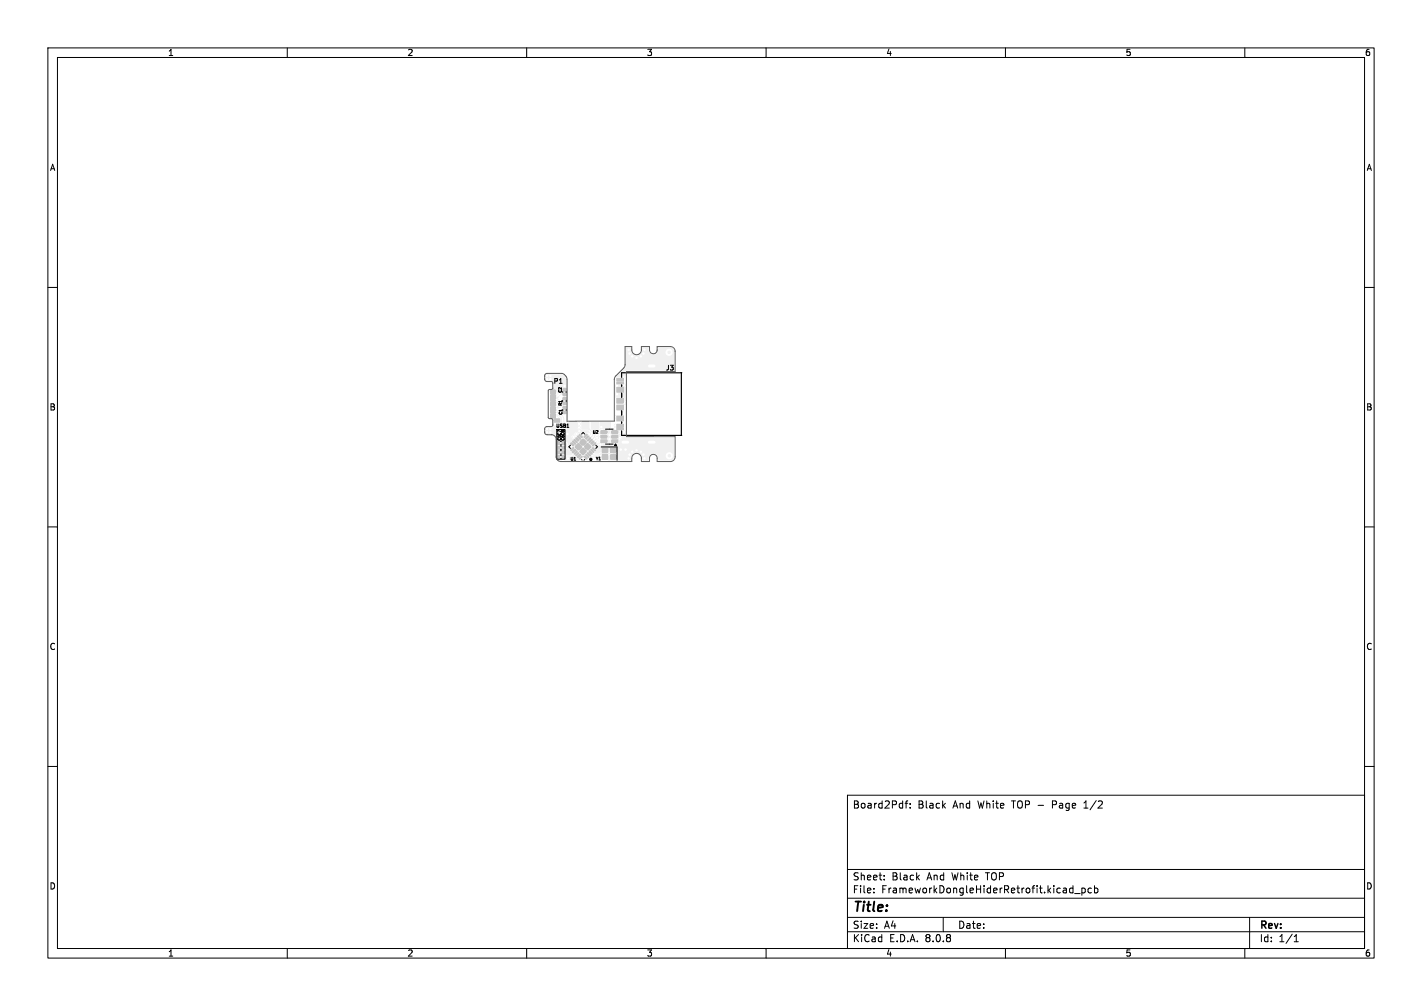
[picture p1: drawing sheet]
<svg xmlns="http://www.w3.org/2000/svg" width="297mm" height="210mm" viewBox="0 0 297 210" stroke-linecap="round" stroke-linejoin="round" font-family="sans-serif">
<g fill="none" stroke="#000" stroke-width=".21">
<path d="M10 10h277v190h-277zM12 12h273v186h-273zM60 10v2M110 10v2M160 10v2M210 10v2M260 10v2M10 60h2M285 60h2M10 110h2M285 110h2M10 160h2"/>
<path d="M177 166h108v32h-108zM189 167.7h.6M189.6 167.2l-.4 .2v1.3M190.1 168.6v.1M190.1 167.8v.1M226.4 168.7h.8M226.7 167.4l-.3 .2M285 160h2M60 198v2M110 198v2M160 198v2M177 194.5h108"/>
<path d="M177 191.5h108M177 187.5h108M177 181.5h108M182.5 186.3v.1M182.5 185.5v.1M184.7 183.6v.1M184.7 182.8v.1M197 191.5v3M210 198v2M223.5 186.3l.2 .1 .4-.1M224.1 184.9v1.5M224.1 185.5l-.4-.1-.2 .1"/>
<path d="M224.5 186.5h1.1M226 185.5l.4-.1 .3 .3-.2 .6h-.5M226 185.4v1.5M228 185.5l-.5-.1-.3 .3 .2 .6h.6M228.6 185.5l.4-.1 .3 .3-.1 .6h-.6M228.6 184.9v1.5M260 198v2M261 191.5v6.5M270.3 196.6h.9M270.3 195.5l.4-.4v1.5"/>
</g>
<g fill="#f0f0f0" stroke="#f0f0f0" stroke-width=".21">
<path d="M117.4 93.2h.5v.5h-.5z"/>
<path d="M116.4 93.2h.5v.5h-.5z"/>
<path d="M117.6 82.1h.6v.5h-.6z"/>
<path d="M117.6 81.1h.6v.5h-.6z"/>
<path d="M117.4 92.2h.5v.6h-.5z"/>
<path d="M116.4 92.2h.5v.6h-.5z"/>
<path d="M127.5 93.5h1.2v1h-1.2z"/>
<path d="M125.8 93.5h1.1v1h-1.1z"/>
<path d="M125.8 94.9h1.1v1h-1.1z"/>
<path d="M127.5 94.9h1.2v1h-1.2z"/>
<path d="M126 88.1h1.5v1.5h-1.5z"/>
<path d="M123.5 88.1h1.5v1.5h-1.5z"/>
<path d="M121.5 88.1h1.5v1.5h-1.5z"/>
<path d="M119 88.1h1.5v1.5h-1.5z"/>
<path d="M117.4 94.2h.5v.5h-.5z"/>
<path d="M116.4 94.2h.5v.5h-.5z"/>
<path d="M127.8 91.8h1.2l.1 .5-1.3 .1z"/>
<path d="M127.8 90.9h1.2l.1 .5h-1.3z"/>
<path d="M127.8 89.9h1.2l.1 .5-1.3 .1z"/>
<path d="M125.5 89.9h1.2l.1 .5-1.2 .1z"/>
<path d="M125.5 90.9h1.2l.1 .5h-1.2z"/>
<path d="M125.5 91.8h1.2l.1 .5-1.2 .1z"/>
<path d="M122 95.3l.1-.1 .5 .6-.1 .1z"/>
<path d="M122.4 94.9l.6 .4-.1 .2-.6-.5z"/>
<path d="M122.8 94.5l.5 .5v.2l-.6-.5z"/>
<path d="M123 94.2l.2-.1 .5 .6-.2 .1z"/>
<path d="M123.5 93.8l.6 .5-.1 .2-.6-.5z"/>
<path d="M123.8 93.4l.6 .5-.1 .2-.6-.5z"/>
<path d="M123.7 92.9l.5-.5 .2 .1-.5 .6z"/>
<path d="M123.9 92.1l.2 .1-.6 .6-.1-.2z"/>
<path d="M123 92.2l.5-.5 .2 .1-.5 .6z"/>
<path d="M122.7 91.9l.5-.5 .2 .1-.6 .6z"/>
<path d="M122.3 91.5l.5-.5 .2 .1-.5 .6z"/>
<path d="M122.5 90.7l.1 .1-.5 .5-.1-.1z"/>
<path d="M121 90.7l.6 .5-.1 .1-.5-.5z"/>
<path d="M120.6 91.1l.2-.1 .5 .6-.2 .1z"/>
<path d="M120.2 91.5l.2-.1 .5 .6h-.2z"/>
<path d="M119.9 91.8l.2-.1 .5 .6-.2 .1z"/>
<path d="M119.6 92.1l.6 .5-.1 .2-.6-.5z"/>
<path d="M119.2 92.5l.2-.1 .5 .6-.2 .1z"/>
<path d="M119.2 93.9l.5-.5 .2 .1-.6 .6z"/>
<path d="M119.5 94.3l.6-.5 .1 .1-.5 .6z"/>
<path d="M119.9 94.6l.5-.5 .2 .2-.5 .5z"/>
<path d="M120.7 94.5l.2 .2-.5 .5-.2-.2z"/>
<path d="M120.6 95.3l.5-.5 .2 .2-.5 .5z"/>
<path d="M121 95.7l.5-.5 .1 .1-.5 .6z"/>
<path d="M119.9 93.3l1.9-1.9 1.9 1.9-1.9 1.9z"/>
<path d="M115 86.9h1v.4h-1z"/>
<path d="M115 86.4h1v.4h-1z"/>
<path d="M115 85.9h1v.4h-1z"/>
<path d="M115 85.4h1v.4h-1z"/>
<path d="M115 84.9h1v.4h-1z"/>
<path d="M115 84.4h1v.4h-1z"/>
<path d="M115 83.9h1v.4h-1z"/>
<path d="M115 83.4h1v.4h-1z"/>
<path d="M115 82.9h1v.4h-1z"/>
<path d="M115 82.4h1v.4h-1z"/>
<path d="M115 81.9h1v.4h-1z"/>
<path d="M115 81.4h1v.4h-1z"/>
<path d="M115.8 87.4h1.1v.7h-1.1z"/>
<path d="M128.8 86.9h1.4v1h-1.4z"/>
<path d="M128.8 84.6h1.4v1h-1.4z"/>
<path d="M128.8 83.2h1.4v1h-1.4z"/>
<path d="M128.8 80.9h1.4v1h-1.4z"/>
<path d="M128.8 79h1.4v.4h-1.4z"/>
<path d="M128.8 79.7h1.4v.4h-1.4z"/>
<path d="M128.8 88.6h1.4v.4h-1.4z"/>
<path d="M128.8 89.3h1.4v.4h-1.4z"/>
<path d="M117.6 83h.6v.4h-.6z"/>
<path d="M117.6 84h.6v.5h-.6z"/>
<path d="M117.6 85.8h.6v.5h-.6z"/>
<path d="M117.6 84.9h.6v.5h-.6z"/>
<path d="M117.4 95.1h.5v.6h-.5z"/>
<path d="M116.4 95.1h.5v.6h-.5z"/>
<circle cx="139.8" cy="73.6" r=".25"/>
<circle cx="139.8" cy="95.2" r=".25"/>
</g>
<path d="M135.5 76.4h1.2M130 92.3h1.2M135.5 92.3h1.2" fill="none" stroke="#f0f0f0" stroke-width="1.3"/>
<g fill="#ececec" stroke="#ececec" stroke-width=".21">
<circle cx="132.9" cy="94" r=".23"/>
<circle cx="134.4" cy="94.9" r=".23"/>
<circle cx="131.3" cy="95.7" r=".22"/>
<circle cx="133.9" cy="94.3" r=".22"/>
<circle cx="134.6" cy="95.7" r=".22"/>
<circle cx="131.5" cy="94.9" r=".22"/>
<circle cx="132.1" cy="94.3" r=".23"/>
<circle cx="134.4" cy="73.8" r=".23"/>
<circle cx="133.8" cy="74.4" r=".22"/>
<circle cx="134.6" cy="73" r=".22"/>
<circle cx="131.3" cy="73" r=".22"/>
<circle cx="131.5" cy="73.8" r=".22"/>
<circle cx="132" cy="74.4" r=".22"/>
<circle cx="132.9" cy="74.7" r=".22"/>
<circle cx="121" cy="90" r=".22"/>
<circle cx="117.9" cy="80.5" r=".23"/>
<circle cx="116.6" cy="85.6" r=".23"/>
<circle cx="128.7" cy="87.6" r=".23"/>
<circle cx="118.9" cy="93.5" r=".23"/>
<circle cx="128.7" cy="87" r=".22"/>
<circle cx="125.2" cy="90.8" r=".22"/>
<circle cx="120.9" cy="89.3" r=".23"/>
<circle cx="120.9" cy="88.5" r=".23"/>
<circle cx="125.6" cy="89.1" r=".23"/>
<circle cx="116.9" cy="82.2" r=".22"/>
<circle cx="116.5" cy="82.5" r=".22"/>
<circle cx="128" cy="93" r=".23"/>
<circle cx="121" cy="93.8" r=".22"/>
<circle cx="116.2" cy="87.1" r=".23"/>
<circle cx="130.6" cy="93.8" r=".23"/>
<circle cx="122.6" cy="93.8" r=".22"/>
<circle cx="117.9" cy="84.7" r=".22"/>
<circle cx="128.9" cy="82.3" r=".22"/>
<circle cx="127.3" cy="90.8" r=".22"/>
<circle cx="121.8" cy="93.1" r=".22"/>
<circle cx="127.3" cy="91.7" r=".23"/>
<circle cx="114.2" cy="78.4" r=".23"/>
<circle cx="114.9" cy="78.4" r=".23"/>
<circle cx="114.9" cy="89.5" r=".23"/>
<circle cx="114.2" cy="90.2" r=".23"/>
<circle cx="129.6" cy="93.8" r=".23"/>
<circle cx="118.6" cy="95.7" r=".22"/>
<circle cx="121.8" cy="94.5" r=".22"/>
<circle cx="114.2" cy="79.1" r=".23"/>
<circle cx="114.2" cy="89.5" r=".23"/>
<circle cx="114.9" cy="79.1" r=".23"/>
<circle cx="118.5" cy="90.6" r=".22"/>
<circle cx="114.9" cy="90.2" r=".23"/>
<circle cx="128.9" cy="80.6" r=".22"/>
<circle cx="130.3" cy="80.4" r=".22"/>
<circle cx="115.9" cy="88.5" r=".23"/>
<circle cx="116.5" cy="84.6" r=".22"/>
<circle cx="119.8" cy="91.2" r=".22"/>
<circle cx="130.1" cy="78.7" r=".22"/>
<circle cx="116.5" cy="89.7" r=".23"/>
<circle cx="128.6" cy="89.5" r=".22"/>
<circle cx="116.6" cy="83.7" r=".22"/>
<circle cx="120.4" cy="90.6" r=".23"/>
<circle cx="117.5" cy="89.6" r=".22"/>
<circle cx="128.6" cy="88.8" r=".22"/>
<circle cx="121.9" cy="90.7" r=".22"/>
<circle cx="125.2" cy="90" r=".22"/>
<circle cx="124.7" cy="91.4" r=".23"/>
<circle cx="125.4" cy="92.8" r=".22"/>
<circle cx="123.1" cy="90.5" r=".22"/>
<circle cx="124.9" cy="92.3" r=".22"/>
<circle cx="130.4" cy="84.2" r=".22"/>
<circle cx="130.4" cy="90.2" r=".23"/>
<circle cx="129.9" cy="85.9" r=".23"/>
<circle cx="129.5" cy="91.3" r=".22"/>
</g>
<path d="M115.5 85.6h1.5M116.6 85.6h.1M116.8 82.2l-.3 .4-.1 .5h-.9M117.6 82.2l.3 .1M117.6 86l.3 .1" fill="none" stroke="#f0f0f0" stroke-width=".38"/>
<g fill="none" stroke="#f0f0f0" stroke-width=".21">
<path d="M129.5 79.9l.6 .1 .2 .4M130.1 78.7v.5h-.6M115.5 86.6l1.1 .1 .6 .5v1l-.4 .5M115.5 86.1h1.1l.6 .4M115.5 84.6h1M116.5 84.6h.1M116.6 83.7l-.4 .4h-.7M117.2 84.7l-.3 .4h-1.4M117.4 86.7l.3 .4 .1 .9 .2 .4M117.6 92.5l.7 .1 .2 .9h.6l.4 .3M117.9 83.2l-.4 .4M119.8 91.2l.4 .1 .4 .4"/>
<path d="M120.4 90.6l.5 .8M121.9 90.7l.4 .3M122.3 88.8l1.3 1.3M123 94.8l.7 .6h2.6M123.1 90.5l-.1 .5-.3 .4M123.8 90.7l-.8 1M124.3 88.9l-.1 2.1-.8 1.1M124.7 91.4l-1 1M124.8 92.3l-.3 .1-.4 .4M125.2 90.8l.4 .3 .5 .1M125.2 90l.4 .2h.5M126.1 92.1h.1"/>
<path d="M126.1 92.1a.7 .7 0 0 0-.7 .7M128.1 94l-.8 .7h-1.7l-.5 .3h-1.1l-.6-.5M128.4 90.2h2M128.5 89.5h.1M128.5 88.8h1M128.6 89.5h.9M129.5 91.4l-.6 .5-.5 .2M129.5 83.7h.4l.5 .5M129.5 85.1l.4 .3v.5"/>
</g>
<path d="M117.9 85.1h.1M117.9 84.3h.1M117.9 84.3v.8" fill="none" stroke="#f0f0f0" stroke-width=".6"/>
<g fill="#f0f0f0">
<path d="M125.3 88.2l2.2-.1v1.4h-2.2z"/>
<path d="M128.5 86.7h1.7v1.2h-1.6z"/>
<path d="M114.1 89.3l1.2-.1a.66 .66 0 0 1 1-.2l-.1 .2a.5 .5 0 0 0 .1 .8 .5 .5 0 0 0 .7-.2 .98 .98 0 0 0 1.5-.5l-.2-1.2h2.2l.2 .7a.53 .53 0 0 0-.1 .7 .53 .53 0 0 0 .7 .1l.1 .2h1.4l.2 .2a.67 .67 0 0 1-1.1 .3l-.3 .1a.29 .29 0 0 1-.2 .2 .29 .29 0 0 1-.3-.2l-.2 .1a.5 .5 0 0 0-.6-.3 .5 .5 0 0 0-.4 .6 .48 .48 0 0 0-.5 .3 .48 .48 0 0 0 .3 .6l-.7 .8 .3 .6h-.6a.75 .75 0 0 0-.6-.9l-.2-.2h-.4l-.3 .2 .1 .7-.2 .5v2.3a.2 .2 0 0 1 .3 .2 .2 .2 0 0 1-.2 .2 .79 .79 0 0 1-.8-.8v-3.5a1.19 1.19 0 0 0-1.2-1.3h-1.2z"/>
<path d="M118.2 95.4l1.1-.1 .5-.3 .9 .8 .2 .3h-3z"/>
<path d="M127 89.8h.5v.7l.3 .2h1.1l.4-.2 1.3 .1v.6l.2 .2h10v3.9a.8 .8 0 0 1-.8 .8h-2.5l-.2-.9h1.7a.76 .76 0 0 0 1.1 .6 .76 .76 0 0 0 .2-1.2 .76 .76 0 0 0-1.2 .4l-.1 .2h-1.7a1 1 0 0 0-1.1-.5 1 1 0 0 0-.7 .9l-.1 .5h-1.2v-.4a1.2 1.2 0 0 0-1.2-1.3 1.2 1.2 0 0 0-1.2 1.3l-.1 .4h-4.7v-1.1l.9-.4 .9-.1v-1l-1.3-.1-.1 .8-.2 .2h-1.6l-.5 .3h-.9l.4-.7-.5-.8 .5-.5h.3a.49 .49 0 0 0 .6 .5 .49 .49 0 0 0 .4-.6l.9-.1 .2-.6h.5v.5l.3 .2h1.1l.3-.1a.76 .76 0 0 1 .6-.9 .44 .44 0 0 0-.2-.7 .44 .44 0 0 0-.6 .5l-.2 .2h-1l-.3 .3h-.5l-.1-.3 .1-.3-.1-.6z"/>
<path d="M120.1 93l1.3-1.3a.37 .37 0 0 1 .4-.3 .37 .37 0 0 1 .4 .3l1.1 1.2a.37 .37 0 0 1 .3 .4 .37 .37 0 0 1-.3 .3l-1 1.1a.44 .44 0 0 1-.3 .4 .44 .44 0 0 1-.5-.2l-1.4-1.4-.2-.2z"/>
<path d="M114.7 87h1.9l.3 .3v.8l-.5 .5-.2-.4-.5-.1v-.4a.47 .47 0 0 0-.5-.5h-.4z"/>
<path d="M117.7 83.8l.2-.1h.3v1.9h-.4l-.4-.3z"/>
<path d="M128.5 80.3l1.3 .1a.63 .63 0 0 0 .8 .5v2.8l-.1 .1-.2-.8h-1.8z"/>
<path d="M114.1 78.2h3.3l.8 .7v2.9h-1.5l-.4 .4-.2-.5h-1.4v-.2h.5a.47 .47 0 0 0 .5-.5l-.1-1.3-.3-.2-1.3-.1z"/>
<path d="M130.8 72.6h.9l.1 .4a1.2 1.2 0 0 0 1.2 1.3 1.2 1.2 0 0 0 1.2-1.3v-.4h1.2l.1 .4a1 1 0 0 0 .7 1 1 1 0 0 0 1.1-.4h1.7a.75 .75 0 0 0 1.1 .6 .75 .75 0 0 0 .1-1.2 .75 .75 0 0 0-1.2 .4v.2h-1.7l.2-1h2.5a.8 .8 0 0 1 .8 .8l-.1 4h-9.9l-.2 .1v1a.55 .55 0 0 0-.6-.2 .55 .55 0 0 0-.4 .5h-.8l-.1-.1 2-2.1z"/>
<path d="M117.4 93.2l.5-.1a1.38 1.38 0 0 0 1.1 .9l.3 .3 .7-.5 .2 .1-.9 1.2h-1.1l-.3 .6-.5 .1-.1-.3z"/>
</g>
<g fill="#fff" stroke="#fff" stroke-width=".21">
<circle cx="133" cy="94" r=".15"/>
<circle cx="134.4" cy="94.9" r=".15"/>
<circle cx="131.3" cy="95.7" r=".15"/>
<circle cx="133.9" cy="94.3" r=".15"/>
<circle cx="134.6" cy="95.7" r=".15"/>
<circle cx="131.5" cy="94.9" r=".15"/>
<circle cx="132" cy="94.3" r=".15"/>
<circle cx="134.4" cy="73.8" r=".15"/>
<circle cx="133.8" cy="74.4" r=".15"/>
<circle cx="134.6" cy="73" r=".15"/>
<circle cx="131.3" cy="73" r=".15"/>
<circle cx="131.5" cy="73.8" r=".15"/>
<circle cx="132" cy="74.4" r=".15"/>
<circle cx="133" cy="74.7" r=".15"/>
<circle cx="121" cy="90" r=".15"/>
<circle cx="117.9" cy="80.5" r=".15"/>
<circle cx="116.6" cy="85.6" r=".15"/>
<circle cx="128.7" cy="87.6" r=".15"/>
<circle cx="119" cy="93.5" r=".15"/>
<circle cx="128.7" cy="87" r=".15"/>
<circle cx="125.2" cy="90.8" r=".15"/>
<circle cx="121" cy="89.2" r=".15"/>
<circle cx="121" cy="88.5" r=".15"/>
<circle cx="125.6" cy="89.2" r=".15"/>
<circle cx="116.9" cy="82.2" r=".15"/>
<circle cx="116.5" cy="82.5" r=".15"/>
<circle cx="128" cy="93" r=".15"/>
<circle cx="121" cy="93.8" r=".15"/>
<circle cx="116.3" cy="87.2" r=".15"/>
<circle cx="130.7" cy="93.9" r=".15"/>
<circle cx="122.6" cy="93.8" r=".15"/>
<circle cx="117.9" cy="84.7" r=".15"/>
<circle cx="128.9" cy="82.3" r=".15"/>
<circle cx="127.3" cy="90.7" r=".15"/>
<circle cx="121.8" cy="93.1" r=".15"/>
<circle cx="127.3" cy="91.6" r=".15"/>
<circle cx="114.3" cy="78.5" r=".15"/>
<circle cx="115" cy="78.5" r=".15"/>
<circle cx="115" cy="89.6" r=".15"/>
<circle cx="114.3" cy="90.2" r=".15"/>
<circle cx="129.7" cy="93.9" r=".15"/>
<circle cx="118.6" cy="95.7" r=".15"/>
<circle cx="121.8" cy="94.5" r=".15"/>
<circle cx="114.3" cy="79.2" r=".15"/>
<circle cx="114.3" cy="89.6" r=".15"/>
<circle cx="115" cy="79.2" r=".15"/>
<circle cx="118.5" cy="90.6" r=".15"/>
<circle cx="115" cy="90.2" r=".15"/>
<circle cx="128.9" cy="80.6" r=".15"/>
<circle cx="130.3" cy="80.4" r=".15"/>
<circle cx="116.5" cy="84.6" r=".15"/>
<circle cx="119.8" cy="91.2" r=".15"/>
<circle cx="130.1" cy="78.7" r=".15"/>
<circle cx="116.6" cy="89.6" r=".15"/>
<circle cx="128.6" cy="89.5" r=".15"/>
<circle cx="116.6" cy="83.7" r=".15"/>
<circle cx="120.4" cy="90.6" r=".15"/>
<circle cx="117.4" cy="89.6" r=".15"/>
<circle cx="128.5" cy="88.8" r=".15"/>
<circle cx="121.9" cy="90.7" r=".15"/>
<circle cx="125.2" cy="90" r=".15"/>
<circle cx="124.7" cy="91.4" r=".15"/>
<circle cx="125.4" cy="92.8" r=".15"/>
<circle cx="123.1" cy="90.6" r=".15"/>
<circle cx="124.9" cy="92.3" r=".15"/>
<circle cx="130.4" cy="84.2" r=".15"/>
<circle cx="130.4" cy="90.2" r=".15"/>
<circle cx="129.9" cy="85.9" r=".15"/>
<circle cx="129.5" cy="91.3" r=".15"/>
</g>
<path d="M135.6 76.4h1M130.1 92.3h1M135.6 92.3h1" fill="none" stroke="#fff" stroke-width=".61"/>
<g fill="#c4c4c4" stroke="#c4c4c4" stroke-width=".21">
<path d="M117.4 93.2h.5v.5h-.5z"/>
<path d="M116.4 93.2h.5v.5h-.5z"/>
<path d="M117.6 82.1h.6v.5h-.6z"/>
<path d="M117.6 81.1h.6v.5h-.6z"/>
<path d="M117.4 92.2h.5v.6h-.5z"/>
<path d="M116.4 92.2h.5v.6h-.5z"/>
<path d="M127.5 93.5h1.2v1h-1.2z"/>
<path d="M125.8 93.5h1.1v1h-1.1z"/>
<path d="M125.8 94.9h1.1v1h-1.1z"/>
<path d="M127.5 94.9h1.2v1h-1.2z"/>
<path d="M117.4 94.2h.5v.5h-.5z"/>
<path d="M116.4 94.2h.5v.5h-.5z"/>
<path d="M127.8 91.8h1.2l.1 .5-1.3 .1z"/>
<path d="M127.8 90.9h1.2l.1 .5h-1.3z"/>
<path d="M127.8 89.9h1.2l.1 .5-1.3 .1z"/>
<path d="M125.5 89.9h1.2l.1 .5-1.2 .1z"/>
<path d="M125.5 90.9h1.2l.1 .5h-1.2z"/>
<path d="M125.5 91.8h1.2l.1 .5-1.2 .1z"/>
<path d="M121.2 94l.6-.4 .7 .6-.7 .7-.6-.5z"/>
<path d="M120.2 93.1l.6-.5 .7 .7-.7 .6-.6-.5z"/>
<path d="M122.2 93.1l.6-.5 .6 .7-.6 .6-.6-.5z"/>
<path d="M121.2 92.1l.6-.5 .7 .7-.7 .7-.6-.5z"/>
<path d="M122 95.3l.1-.1 .5 .6-.1 .1z"/>
<path d="M122.4 94.9l.6 .4-.1 .2-.6-.5z"/>
<path d="M122.8 94.5l.5 .5v.2l-.6-.5z"/>
<path d="M123 94.2l.2-.1 .5 .6-.2 .1z"/>
<path d="M123.5 93.8l.6 .5-.1 .2-.6-.5z"/>
<path d="M123.8 93.4l.6 .5-.1 .2-.6-.5z"/>
<path d="M123.7 92.9l.5-.5 .2 .1-.5 .6z"/>
<path d="M123.9 92.1l.2 .1-.6 .6-.1-.2z"/>
<path d="M123 92.2l.5-.5 .2 .1-.5 .6z"/>
<path d="M122.7 91.9l.5-.5 .2 .1-.6 .6z"/>
<path d="M122.3 91.5l.5-.5 .2 .1-.5 .6z"/>
<path d="M122.5 90.7l.1 .1-.5 .5-.1-.1z"/>
<path d="M121 90.7l.6 .5-.1 .1-.5-.5z"/>
<path d="M120.6 91.1l.2-.1 .5 .6-.2 .1z"/>
<path d="M120.2 91.5l.2-.1 .5 .6h-.2z"/>
<path d="M119.9 91.8l.2-.1 .5 .6-.2 .1z"/>
<path d="M119.6 92.1l.6 .5-.1 .2-.6-.5z"/>
<path d="M119.2 92.5l.2-.1 .5 .6-.2 .1z"/>
<path d="M119.2 93.9l.5-.5 .2 .1-.6 .6z"/>
<path d="M119.5 94.3l.6-.5 .1 .1-.5 .6z"/>
<path d="M119.9 94.6l.5-.5 .2 .2-.5 .5z"/>
<path d="M120.7 94.5l.2 .2-.5 .5-.2-.2z"/>
<path d="M120.6 95.3l.5-.5 .2 .2-.5 .5z"/>
<path d="M121 95.7l.5-.5 .1 .1-.5 .6z"/>
<path d="M115 86.9h1v.4h-1z"/>
<path d="M115 86.4h1v.4h-1z"/>
<path d="M115 85.9h1v.4h-1z"/>
<path d="M115 85.4h1v.4h-1z"/>
<path d="M115 84.9h1v.4h-1z"/>
<path d="M115 84.4h1v.4h-1z"/>
<path d="M115 83.9h1v.4h-1z"/>
<path d="M115 83.4h1v.4h-1z"/>
<path d="M115 82.9h1v.4h-1z"/>
<path d="M115 82.4h1v.4h-1z"/>
<path d="M115 81.9h1v.4h-1z"/>
<path d="M115 81.4h1v.4h-1z"/>
<path d="M115.8 87.4h1.1v.7h-1.1z"/>
<path d="M128.8 86.9h1.4v1h-1.4z"/>
<path d="M128.8 84.6h1.4v1h-1.4z"/>
<path d="M128.8 83.2h1.4v1h-1.4z"/>
<path d="M128.8 80.9h1.4v1h-1.4z"/>
<path d="M128.8 79h1.4v.4h-1.4z"/>
<path d="M128.8 79.7h1.4v.4h-1.4z"/>
<path d="M128.8 88.6h1.4v.4h-1.4z"/>
<path d="M128.8 89.3h1.4v.4h-1.4z"/>
<path d="M117.6 83h.6v.4h-.6z"/>
<path d="M117.6 84h.6v.5h-.6z"/>
<path d="M117.6 85.8h.6v.5h-.6z"/>
<path d="M117.6 84.9h.6v.5h-.6z"/>
<path d="M117.4 95.1h.5v.6h-.5z"/>
<path d="M116.4 95.1h.5v.6h-.5z"/>
</g>
<g fill="#000" stroke="#000" stroke-width=".21">
<path d="M128.6 92.7l.2 .3h-.5z"/>
<circle cx="123.4" cy="95.9" r=".25"/>
</g>
<g fill="none" stroke="#000" stroke-width=".21">
<path d="M116.3 89.7h1.7v6.2h-1.7zM117 93.1h.3M117 93.8h.3M117 92.9h.3M117 94.1h.3M117 94.8h.3M117 95.1h.3M117 95.8h.3M117.5 83.6v.3M118.2 81.7v.2M118.3 85.5v.2M118.3 83.6v.3"/>
<path d="M118.4 89.2h.4M119.1 92.9l-.3 .4 .3 .3M121.5 90.6l.3-.3 .3 .3M121.5 95.9l.1 .1M122.1 95.9l-.1 .2M124.4 92.9l.4 .4-.4 .3M125.6 93.3h3.3v2.8M126.5 89.6h1.6M126.5 92.7h1.6"/>
</g>
<path d="M142.3 77.8v13.1M142.4 77.8h-12.6v1M129.8 80.4v.2M129.8 82.1v.8M129.8 85.8v.8M129.8 88.1v.2M129.8 90v.9h12.6" fill="none" stroke="#000" stroke-width=".25"/>
<path d="M115.2 79.7l-1-.1-.3-.1-.1-1.1 .2-.4h3.4l.4 .1 .6 .7v9.1h9.9v-8.9l.3-.5 1.9-2 .1-4.1h1.4v.7a1 1 0 0 0 1 1 1 1 0 0 0 1-1v-.7h1.7v.7a.8 .8 0 0 0 .8 .8 .8 .8 0 0 0 .8-.8v-.7h2.7a.99 .99 0 0 1 1 1v4.2h-10.2v13.6h10.2v4.2a.99 .99 0 0 1-1 1h-2.7v-.8a.8 .8 0 0 0-.8-.8 .8 .8 0 0 0-.8 .9v.7h-1.7v-.8a1 1 0 0 0-1.1-1 1 1 0 0 0-.9 1.1v.7h-14.8a.99 .99 0 0 1-1-1v-3.7a.99 .99 0 0 0-1-.9l-1.3-.2-.1-.3v-.8l.3-.4 1.1-.1 .3-.2-.1-1.2-.7-.2-.2-.3v-5.5l.2-.3 .7-.1 .1-1.1" fill="none" stroke="#575757" stroke-width=".21"/>
<text font-size="2.8" x="178" y="190.9">Title:</text>
<g font-size="2.1">
<text x="178" y="169">Board2Pdf:</text>
<text x="191.7" y="169">Black</text>
<text x="199.1" y="169">And</text>
<text x="204.4" y="169">White</text>
<text x="211.6" y="169">TOP -</text>
<text x="220.3" y="169">Page</text>
<text x="227.1" y="169">1/2</text>
<text x="178" y="184">Sheet:</text>
<text x="186.2" y="184">Black</text>
<text x="193.7" y="184">And</text>
<text x="199" y="184">White</text>
<text x="206.2" y="184">TOP</text>
<text x="178" y="186.7">File:</text>
<text x="184.1" y="186.7">FrameworkDongleHiderRetrofit.kicad_pcb</text>
<text x="178" y="196.9">KiCad</text>
<text x="178" y="194.1">Size:</text>
<text x="184.7" y="194.1">A4</text>
<text x="185.7" y="196.9">E.D.A.</text>
<text x="193.3" y="196.9">8.0.8</text>
<text x="200" y="194.1">Date:</text>
<text x="263" y="194.3">Rev:</text>
<text x="263" y="196.9">Id:</text>
<text x="267.1" y="196.9">1/1</text>
</g>
<g font-size="1.8">
<text x="35" y="11.9">1</text>
<text x="85" y="11.9">2</text>
<text x="135" y="11.9">3</text>
<text x="185" y="11.9">4</text>
<text x="235" y="11.9">5</text>
<text x="285" y="11.9">6</text>
<text x="10.3" y="35.9">A</text>
<text x="285.4" y="35.9">A</text>
<text x="10.3" y="85.9">B</text>
<text x="285.3" y="85.9">B</text>
<text x="10.3" y="135.9">C</text>
<text x="285.3" y="135.9">C</text>
<text x="10.3" y="185.9">D</text>
<text x="285.3" y="185.9">D</text>
<text x="35" y="199.9">1</text>
<text x="85" y="199.9">2</text>
<text x="135" y="199.9">3</text>
<text x="185" y="199.9">4</text>
<text x="235" y="199.9">5</text>
<text x="285" y="199.9">6</text>
</g>
<text font-size="1.4" x="139" y="77.5">J3</text>
<text font-size="1.4" fill="#575757" x="115.5" y="80.3">P1</text>
<text font-size="1" x="116.1" y="89.4">USB1</text>
<g font-size=".8">
<text x="117.4" y="82.1" transform="rotate(-90 117.4 82.1)">C2</text>
<text x="117.5" y="84.8" transform="rotate(-90 117.5 84.8)">R1</text>
<text x="117.6" y="86.7" transform="rotate(-90 117.6 86.7)">C1</text>
<text x="117.3" y="92.1" transform="rotate(-90 117.3 92.1)">C5C7</text>
<text x="118" y="92.1" transform="rotate(-90 118 92.1)">C6C8</text>
<text x="123.7" y="90.7">U2</text>
<text x="119.1" y="96.3">U1</text>
<text x="124.4" y="96.2">Y1</text>
</g>
</svg>
